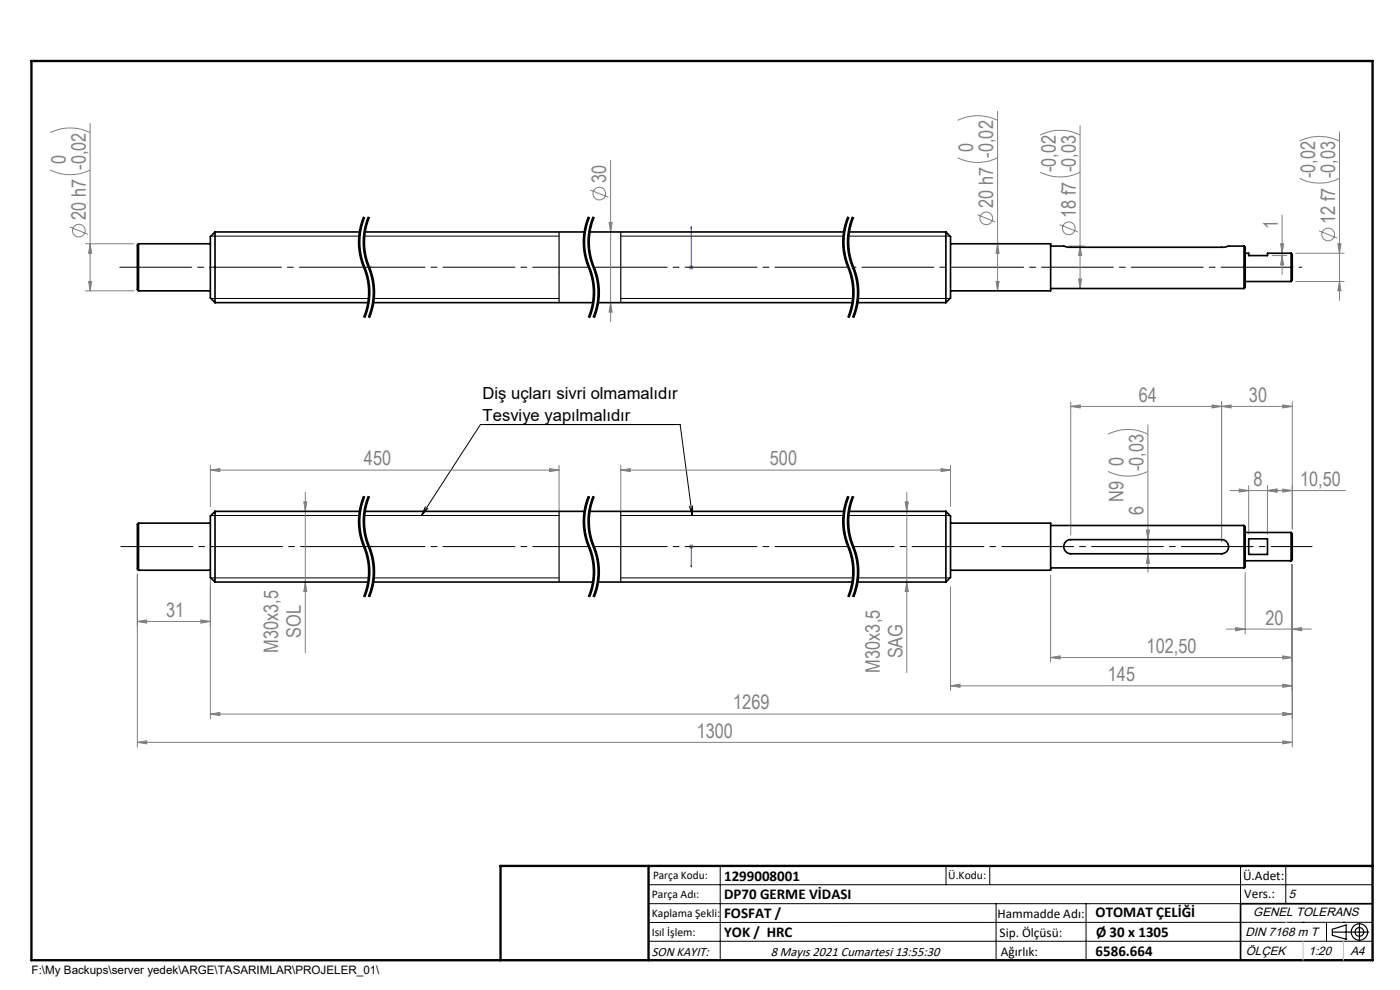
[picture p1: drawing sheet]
<svg xmlns="http://www.w3.org/2000/svg" width="297mm" height="210mm" viewBox="0 0 297 210" stroke-linecap="round" stroke-linejoin="round" font-family="sans-serif">
<g fill="none" stroke="#808080" stroke-width=".21">
<path d="M10.7 36a9.3 9.3 0 0 0 8.4 0M10.7 28.1a9.6 9.6 0 0 1 8.4 0M19.1 26.2v35.5M129.5 34v34.2M203.2 33.5a9.6 9.6 0 0 0 8.4 0M203.2 25.5a9.6 9.6 0 0 1 8.4 0M211.6 23.6v38.1M220.7 36.5a9.6 9.6 0 0 0 8.4 0M220.7 28.6a9.6 9.6 0 0 1 8.4 0M229.1 26.7v34.5M275.7 37.8a9.6 9.6 0 0 0 8.5 0M275.7 29.9a9.3 9.3 0 0 1 8.5 0"/>
<path d="M284.2 28v35.7M14.8 48.1l3.8 1.6M18.1 51.7h10.3M18.8 59.7h.6l-.3 2zM19.1 51.7l.3 2h-.6zM125.2 40.3l3.9 1.5M129.2 47.2h.7l-.4 2zM146.1 56.7h1M146.3 56.4l.7 .7M146.6 56.2v1M147 56.4l-.7 .7M207.3 45.5l3.8 1.6"/>
<path d="M211.3 59.7h.6l-.3 2zM211.6 51.7l.3 2h-.6zM224.8 47.7l3.9 1.5M226.7 52.2h3.5M228.8 59.2h.6l-.3 2zM229.1 52.2l.3 2h-.6zM269.9 54.2h3.1M271.7 51.7h.6l-.3 2zM272 45.6v12.6M272 54.2l.3 2h-.6zM274.9 53.7h10.3M274.9 59.7h10.3"/>
<path d="M279.8 49l3.9 1.5M283.8 51.7h.7l-.3 2zM284.2 59.7l.3 2h-.7zM18.1 61.7h10.3M129.5 64.2l.4 2h-.7zM44.6 99.7l2-.3v.6zM44.6 98.7v8.7M44.6 99.7h74M116.6 99.4l2 .3-2 .3zM118.6 98.7v9.6M131.7 99.7l2-.3v.6zM131.7 99.7h69.9"/>
<path d="M131.7 98.7v9.6M199.6 99.4l2 .3-2 .3zM201.6 98.7v8.7M227.2 86.2l2-.3v.6zM227.2 86.2h46.9M227.2 85.2v28.3M235.1 92.1a9.6 9.6 0 0 1 8.4 0M243.5 90.1v31.4M257.1 85.9l2.1 .3-2.1 .3zM259.2 86.2l2-.3v.6zM259.2 85.2v29.8M272.1 85.9l2 .3-2 .3z"/>
<path d="M274.1 85.2v27M64.5 106.5h.6l-.3 2zM64.8 104.4v34.1M146.1 115.9h1M146.3 115.6l.7 .7M146.6 115.5v1M147 115.6l-.7 .7M192 106.5h.7l-.3 2zM192.4 104.4v38.3M235.1 100a9.6 9.6 0 0 0 8.4 0M243.2 112.5h.6l-.3 2zM243.5 117.5l.3 2h-.6z"/>
<path d="M262.9 103.7l2 .4-2 .3zM264.9 103v10.3M268.9 104.1l2-.4v.7zM268.9 103v10.3M272.1 103.7l2 .4-2 .3zM274.1 119.7v38.8M285.4 104.1h-24.5M29.1 131.8l2-.3v.7zM29.1 121.7v36.8M29.1 131.8h15.5M42.6 131.5l2 .3-2 .4zM44.6 121.9v30.6"/>
<path d="M64.8 123.5l.3 2h-.6zM192.4 123.5l.3 2h-.7zM201.6 124.5v22M222.9 139.5l2-.4v.7zM222.9 121.9v18.6M222.9 139.5h51.2M260.1 133.4h18.1M262.1 133.1l2.1 .3-2.1 .4zM264.2 121.5v13M272.1 139.1l2 .4-2 .3zM274.1 133.4l2.1-.3v.7zM29.1 157.5l2-.3v.6z"/>
<path d="M29.1 157.5h245M44.6 151.5l2-.4v.7zM44.6 151.5h229.5M201.6 145.5l2.1-.4v.7zM201.6 145.5h72.5M272.1 145.1l2 .4-2 .3zM272.1 151.1l2 .4-2 .3zM272.1 157.2l2 .3-2 .3z"/>
<circle cx="16.7" cy="48.9" r="1.34"/>
<circle cx="127.1" cy="41.1" r="1.34"/>
<circle cx="209.2" cy="46.3" r="1.34"/>
<circle cx="226.7" cy="48.4" r="1.34"/>
<circle cx="281.8" cy="49.7" r="1.34"/>
</g>
<g fill="none" stroke="#000" stroke-width=".25">
<path d="M118.6 49.2v15M131.7 49.2v15M118.6 108.5v15M118.6 108.5h.1M131.7 108.5v15M282.6 197.7h7.8M282.6 197.1l3-.9v3l-3-.8zM288.4 195.8v3.8M106.2 203.7h185"/>
<circle cx="288.4" cy="197.7" r="1.74"/>
<circle cx="288.4" cy="197.7" r=".93"/>
</g>
<g fill="none" stroke="#000" stroke-width=".21" stroke-dasharray="6.3 1.3 1.3 1.3" stroke-dashoffset="2.8" stroke-linecap="butt">
<path d="M77.3 46a13.9 13.9 0 0 0 0 10.7M77.3 56.7a13.9 13.9 0 0 1 0 10.7M78.3 46a13.9 13.9 0 0 0 0 10.7M78.3 56.7a13.9 13.9 0 0 1 0 10.7M124.9 46a13.9 13.9 0 0 0 0 10.7M124.9 56.7a13.9 13.9 0 0 1 0 10.7M125.9 46a13.9 13.9 0 0 0 0 10.7M125.9 56.7a13.9 13.9 0 0 1 0 10.7M180 46a13.9 13.9 0 0 0 0 10.7M180 56.7a13.9 13.9 0 0 1 0 10.7M181 46a13.9 13.9 0 0 0 0 10.7M181 56.7a13.9 13.9 0 0 1 0 10.7"/>
<path d="M77.3 105.3a13.9 13.9 0 0 0 0 10.6M77.3 115.9a13.9 13.9 0 0 1 0 10.7M78.3 105.3a13.9 13.9 0 0 0 0 10.6M78.3 115.9a13.9 13.9 0 0 1 0 10.7M124.9 105.3a13.9 13.9 0 0 0 0 10.6M124.9 115.9a13.9 13.9 0 0 1 0 10.7M125.9 105.3a13.9 13.9 0 0 0 0 10.6M125.9 115.9a13.9 13.9 0 0 1 0 10.7M180 105.3a13.9 13.9 0 0 0 0 10.6M180 115.9a13.9 13.9 0 0 1 0 10.7M181 105.3a13.9 13.9 0 0 0 0 10.6M181 115.9a13.9 13.9 0 0 1 0 10.7"/>
</g>
<g fill="none" stroke="#000" stroke-width=".21">
<path d="M44.7 50.1h31.5M76.1 53l.4 2.2M76.2 49.1l-.2 1.7 .1 2.2M76.4 52.4l.4 2.2 .5 1.8M76.5 55.2l.2 .5M76.6 48.7l-.2 1.6v2.1M76.7 55.7a15.4 15.4 0 0 1 1.4 6.3M77.1 45.9l-.9 3.2M77.1 53l.4 2.2M77.2 49.1l-.2 1.7 .1 2.2M77.2 50.1h41.4M77.3 46a14.3 14.3 0 0 0 .3 11.7 13.9 13.9 0 0 1-.3 9.7"/>
<path d="M77.3 56.4l.1 .2zM77.4 52.4a19 19 0 0 0 1.6 5.8l.2 1.1M77.4 46.1l-.8 2.6M77.4 56.6l.8 2.7M77.5 55.2l.2 .5M77.6 48.7l-.2 1.6v2.1M77.7 55.7l.2 .5a14.2 14.2 0 0 1 1.2 5.8M78.1 45.9l-.9 3.2M78.2 59.3l.3 2.7M78.3 46a14.3 14.3 0 0 0 .3 11.7 13.9 13.9 0 0 1-.3 9.7M78.4 46.1l-.8 2.6M79.2 59.3l.3 2.7"/>
<path d="M123.8 53l.2 1.1M123.9 49.1l-.2 1.7 .1 2.2M124 48.6l-.1 .5M124 54.1l.2 1.1M124.1 52.4a19 19 0 0 0 1.6 5.8l.2 1.1M124.2 55.2l.2 .5M124.3 48.7l-.2 1.6v2.1M124.4 55.7a15.4 15.4 0 0 1 1.4 6.3M124.8 45.9l-.8 2.7M124.8 53l.1 .6M124.9 49.1l-.2 1.7 .1 2.2M124.9 53.6l.3 1.6"/>
<path d="M124.9 46a14.3 14.3 0 0 0 .4 11.7 13.9 13.9 0 0 1-.4 9.7M125.1 52.4a19 19 0 0 0 1.6 5.8l.2 1.1M125.1 46.1l-.8 2.6M125.2 55.2l.2 .5M125.3 48.7l-.2 1.6v2.1M125.4 55.7a15.4 15.4 0 0 1 1.4 6.3M125.8 45.9l-.9 3.2M125.9 59.3l.3 2.7M125.9 46a14.3 14.3 0 0 0 .4 11.7 13.9 13.9 0 0 1-.4 9.7M126.1 46.1l-.8 2.6M126.9 59.3l.3 2.7M131.7 50.1h47.3"/>
<path d="M178.8 53l.5 2.2M178.9 49.1l-.2 1.7 .1 2.2M179.1 52.4a19 19 0 0 0 1.6 5.8l.3 1.1M179.3 55.2l.1 .5M179.4 48.7l-.3 1.6v2.1M179.4 55.7l.9 2.6M179.8 45.9l-.9 3.2M179.8 53l.5 2.2M179.9 49.1l-.2 1.7 .1 2.2M180 50.1h21.5M180 46a14.3 14.3 0 0 0 .4 11.7 13.9 13.9 0 0 1-.4 9.7M180.1 52.4l.1 .6"/>
<path d="M180.1 46.1l-.7 2.6M180.2 53l.4 2.1M180.2 49.7l-.1 2.7M180.3 55.2l.1 .5M180.3 58.3l.5 2.6M180.4 48.7l-.2 1M180.4 55.7a15.4 15.4 0 0 1 1.5 6.3M180.6 55.1l1.4 4.2M180.6 47.6l-.2 1.1M180.8 45.9l-.9 3.2M181 59.3l.2 2.7M181 46a14.3 14.3 0 0 0 .4 11.7 13.9 13.9 0 0 1-.4 9.7"/>
<path d="M181.1 46.1l-.5 1.5M182 59.3l.2 2.7M44.7 63.3h33.5M78.1 62l-.2 2.7-.8 2.6M78.2 64.8l-.8 2.6M78.5 62l-.3 2.8M79.1 62l-.2 2.7-.8 2.6M79.2 64.8l-.8 2.6M79.2 63.3h39.4M79.5 62l-.3 2.8M125.8 62l-.2 2.7-.8 2.6M125.9 64.8l-.8 2.6"/>
<path d="M126.2 62l-.3 2.8M126.8 62l-.2 2.7-.8 2.6M126.9 64.8l-.8 2.6M127.2 62l-.3 2.8M131.7 63.3h49.3M180.3 65.8l-.5 1.5M180.8 60.9l.1 1.1M180.8 63.1l-.5 2.7M180.9 62l-.1 1.1M181 64.8l-.9 2.6M181.2 62l-.2 2.8M181.9 62l-.3 2.7-.8 2.6"/>
<path d="M182 64.8l-.9 2.6M182 63.3h19.5M182.2 62l-.2 2.8M44.7 109.4h31.5M76 110.6l.1 1.1M76.1 111.7l.2 1.7M76.3 107.9l-.3 2.7M76.3 113.4l.4 1.6a16.4 16.4 0 0 1 1.4 5.2M76.4 110.6a15.2 15.2 0 0 0 1.4 6.3M77 110.6l.1 1.1M77.1 111.7l.2 1.7M77.1 105.2l-.8 2.6"/>
<path d="M77.2 109.4h41.4M77.3 105.3a14.3 14.3 0 0 0 .3 11.7 13.9 13.9 0 0 1-.3 9.6M77.3 107.9l-.3 2.7M77.3 113.4l.6 2.1a14.4 14.4 0 0 1 1.2 4.7M77.4 110.6a15.2 15.2 0 0 0 1.4 6.3M77.4 105.3l-.8 2.6-.2 2.7M77.8 116.9l.2 .5M78 117.5l.4 2.1M78.1 105.2l-.8 2.6M78.3 105.3a14.3 14.3 0 0 0 .3 11.7 13.9 13.9 0 0 1-.3 9.6M78.4 119.6l.1 2.2-.2 1.7M78.4 105.3l-.8 2.6-.2 2.7"/>
<path d="M78.8 116.9l.2 .5M79 117.5l.4 2.1M79.4 119.6l.1 2.2-.2 1.7M89.4 109.4l12.5-19.3h42.4l2.6 19.3M90.2 107.5l-.8 1.9M90.8 107.8l-1.4 1.6M123.7 110.6v1.1M123.7 111.7l.3 1.7M124 107.9l-.3 2.7M124 113.4l.4 1.6a16.4 16.4 0 0 1 1.4 5.2M124.1 110.6a13.6 13.6 0 0 0 .9 5M124.7 110.6v1.1"/>
<path d="M124.7 111.7l.2 1.1M124.8 105.2l-.8 2.6M124.9 108.4l-.2 2.2M124.9 112.8l.1 .6M124.9 105.3a14.3 14.3 0 0 0 .4 11.7 13.9 13.9 0 0 1-.4 9.6M125 107.9l-.1 .5M125 113.4l.4 1.6a16.4 16.4 0 0 1 1.4 5.2M125 115.6l.1 .3zM125.1 110.6a15.2 15.2 0 0 0 1.4 6.3M125.1 105.3l-.8 2.6-.2 2.7M125.1 115.9l.4 1M125.5 116.9l.2 .5"/>
<path d="M125.7 117.5l.4 2.1M125.8 105.2l-.8 2.6M125.9 105.3a14.3 14.3 0 0 0 .4 11.7 13.9 13.9 0 0 1-.4 9.6M126.1 119.6l.1 2.2-.2 1.7M126.1 105.3l-.8 2.6-.2 2.7M126.5 116.9l.2 .5M126.7 117.5l.4 2.1M127.1 119.6l.1 2.2-.2 1.7M131.7 109.4h47.3M146.3 107.4l.6 2M146.9 107.3v2.1M178.7 110.6l.1 1.1"/>
<path d="M178.8 111.7l.2 1.7M179 107.9l-.3 2.7M179 113.4l1.3 4.1M179.1 110.6a15.2 15.2 0 0 0 1.4 6.3M179.7 110.6l.1 1.1M179.8 111.7l.2 1.7M179.8 105.2l-.8 2.6M180 109.4h21.5M180 105.3a14.3 14.3 0 0 0 .4 11.7 13.9 13.9 0 0 1-.4 9.6M180 107.9l-.3 2.7M180 113.4l.4 1.6a16.4 16.4 0 0 1 1.4 5.2M180.1 110.6l.1 1.6"/>
<path d="M180.1 105.3l-.7 2.6-.3 2.7M180.2 112.2l.4 2.1M180.2 109l-.1 1.6M180.3 117.5l.5 2.7M180.5 116.9l.2 .5M180.6 114.3l.9 2.6M180.6 106.9l-.4 2.1M180.7 117.5l.4 2.1M180.8 105.2l-.8 2.6M181 105.3a14.3 14.3 0 0 0 .4 11.7 13.9 13.9 0 0 1-.4 9.6M181.1 119.6l.1 2.2-.1 1.7M181.1 105.3l-.5 1.6"/>
<path d="M181.5 116.9l.2 .5M181.7 117.5l.4 2.1M182.1 119.6l.1 2.2-.1 1.7M44.7 122.6h33.5M77.9 124l-.8 2.6M78.1 120.2v1.6l-.2 2.2M78.3 123.5l-.9 3.2M78.9 124l-.8 2.6M79.1 120.2v1.6l-.2 2.2M79.2 122.6h39.4M79.3 123.5l-.9 3.2M125.6 124l-.8 2.6"/>
<path d="M125.8 120.2v1.6l-.2 2.2M126 123.5l-.9 3.2M126.6 124l-.8 2.6M126.8 120.2v1.6l-.2 2.2M127 123.5l-.9 3.2M131.7 122.6h49.3M180.3 125l-.5 1.6M180.6 124l-.3 1M180.8 120.2v2.2M180.8 122.4l-.2 1.6M181.1 123.5l-1 3.2M181.6 124l-.8 2.6"/>
<path d="M181.8 120.2l.1 1.6-.3 2.2M182 122.6h19.5M182.1 123.5l-1 3.2M137.6 187.7h153.6M137.6 191.7h153.6M137.6 199.7h153.6M152.8 183.7v20M200.7 183.7v4M210 183.7v4M211.3 191.7v12M230.4 191.7v12M263.2 183.7v20"/>
<path d="M272.8 183.7v8M276.4 195.6h.1M281.4 195.6v4.1M285 195.6h.1M291.2 195.6l-153.6 .1"/>
</g>
<path d="M146.6 56.6v.2zM146.6 48.1v.4v-.4M146.6 56.7h.1M146.6 48.1v8.6M146.6 115.8v.3zM146.6 115.9h.1M146.6 115.9v4.4M146.6 120.3v-.5v.5" fill="none" stroke="#00f" stroke-width=".21"/>
<path d="M25.2 115.9h54.2" fill="none" stroke="#000" stroke-width=".21" stroke-dasharray="15.2 1.3 1.3 1.3" stroke-dashoffset="-.4"/>
<path d="M78.3 56.7h46.6M78.3 115.9h46.6" fill="none" stroke="#000" stroke-width=".21" stroke-dasharray="15.2 1.3 1.3 1.3" stroke-dashoffset="3.3"/>
<path d="M125.9 56.7h54.1M125.9 115.9h54.1" fill="none" stroke="#000" stroke-width=".21" stroke-dasharray="15.2 1.3 1.3 1.3" stroke-dashoffset="-.3"/>
<path d="M181 115.9h97.3" fill="none" stroke="#000" stroke-width=".21" stroke-dasharray="15.2 1.3 1.3 1.3" stroke-dashoffset="6.6"/>
<path d="M24.8 56.7h54.6" fill="none" stroke="#000" stroke-width=".21" stroke-dasharray="15.2 1.3 1.3 1.3" stroke-dashoffset="-.6"/>
<path d="M181 56.7h95.2" fill="none" stroke="#000" stroke-width=".21" stroke-dasharray="15.2 1.3 1.3 1.3" stroke-dashoffset="-1.9"/>
<path d="M291.2 191.7h-28v12" fill="none" stroke="#000" stroke-width=".35"/>
<path d="M6.7 12.9h284.5v190.8h-284.5zM137.6 183.7v20M291.2 183.7h-185v20" fill="none" stroke="#000" stroke-width=".5"/>
<path d="M276.4 199.7v4M285 199.7v4" fill="none" stroke="#c0c0c0" stroke-width=".21"/>
<path d="M272.8 195.6h.1" fill="none" stroke="#c0c0c0" stroke-width=".25"/>
<g fill="#00f">
<path d="M146.6 119.8v.5zM146.6 115.8v.3z"/>
<path d="M146.6 56.6v.2zM146.6 48.1v.4z"/>
</g>
<g fill="#808080">
<path d="M274.1 133.4l2.1-.3v.7zM262.1 133.1l2.1 .3-2.1 .4zM272.1 139.1l2 .4-2 .3zM222.9 139.5l2-.4v.7zM272.1 145.1l2 .4-2 .3zM201.6 145.5l2.1-.4v.7zM272.1 151.1l2 .4-2 .3zM44.6 151.5l2-.4v.7zM272.1 157.2l2 .3-2 .3zM29.1 157.5l2-.3v.6zM42.6 131.5l2 .3-2 .4zM29.1 131.8l2-.3v.7zM116.6 99.4l2 .3-2 .3zM44.6 99.7l2-.3v.6zM268.9 104.1l2-.4v.7zM262.9 103.7l2 .4-2 .3zM272.1 85.9l2 .3-2 .3zM259.2 86.2l2-.3v.6z"/>
<path d="M64.8 123.5l.3 2h-.6zM64.5 106.5h.6l-.3 2z"/>
<path d="M272 54.2l.3 2h-.6zM271.7 51.7h.6l-.3 2zM18.8 59.7h.6l-.3 2zM19.1 51.7l.3 2h-.6zM211.3 59.7h.6l-.3 2zM211.6 51.7l.3 2h-.6z"/>
<path d="M192 106.5h.7l-.3 2zM192.4 123.5l.3 2h-.7zM243.2 112.5h.6l-.3 2zM243.5 117.5l.3 2h-.6z"/>
<path d="M129.2 47.2h.7l-.4 2zM129.5 64.2l.4 2h-.7zM229.1 52.2l.3 2h-.6zM228.8 59.2h.6l-.3 2zM283.8 51.7h.7l-.3 2zM284.2 59.7l.3 2h-.7z"/>
<path d="M131.7 99.7l2-.3v.6zM199.6 99.4l2 .3-2 .3zM268.9 104.1l2-.4v.7zM272.1 103.7l2 .4-2 .3zM227.2 86.2l2-.3v.6zM257.1 85.9l2.1 .3-2.1 .3z"/>
</g>
<g fill="none" stroke="#000" stroke-width=".35">
<path d="M29.4 51.7v10M29.4 51.7a.95 .95 0 0 0-.3 1.1v7.9a.86 .86 0 0 0 .3 1M29.4 51.7h15.2M45.6 49.2v15M45.6 49.2l-1 1v13l1 1M45.6 49.2h30.7M77.3 49.2h46.7M125 49.2h54.1M180.1 49.2h20.6M200.7 49.2l.9 1v13l-.9 1M200.7 49.2v15M201.6 51.7h21.3v10h-21.3"/>
<path d="M222.9 52.2h2.8l1 .2h32.7l1.2-.2h3.3M263.9 52.2v9M263.9 52.2a.64 .64 0 0 1 .3 .8v7.4a.64 .64 0 0 1-.3 .8M264.2 53.7h.7v.5h4v-.5h5M264.2 59.7h9.7M273.9 53.7v6M273.9 53.7a.86 .86 0 0 1 .2 1v4a.95 .95 0 0 1-.2 1M29.4 61.7h15.2M45.6 64.2h32.5M79.1 64.2h46.7M126.8 64.2h54.1M181.9 64.2h18.8"/>
<path d="M222.9 61.2h41M29.4 111v10M29.4 111a.86 .86 0 0 0-.3 1v7.9a.95 .95 0 0 0 .3 1.1M29.4 111h15.2M45.6 108.5v15M45.6 108.5l-1 1v13l1 1M45.6 108.5h30.7M77.3 108.5h46.7M125 108.5h54.1M180.1 108.5h20.6M200.7 108.5v15M200.7 108.5l.9 1v13l-.9 1"/>
<path d="M201.6 111h21.3v10h-21.3M222.9 111.5h41M226 115l.9-.5h32.3a1.5 1.5 0 0 1 1.4 1.5 1.5 1.5 0 0 1-1.4 1.5h-32a1.52 1.52 0 0 1-1.4-.9 1.52 1.52 0 0 1 .2-1.6zM263.9 111.5v9M263.9 111.5a.95 .95 0 0 1 .3 1v6.9a.95 .95 0 0 1-.3 1.1M264.2 118.9h9.7M264.2 113h9.7M264.9 114.3h4v3.3h-4zM273.9 113v5.9M273.9 113a.95 .95 0 0 1 .2 1v3.9a.89 .89 0 0 1-.2 1M29.4 121h15.2M45.6 123.5h32.5"/>
<path d="M79.1 123.5h46.7M126.8 123.5h54.1M181.9 123.5h18.8M222.9 120.5h41"/>
</g>
<g font-size="4.2" fill="#808080">
<text x="14" y="34.9" transform="rotate(-90 14 34.9)">0</text>
<text x="206.5" y="32.3" transform="rotate(-90 206.5 32.3)">0</text>
<text x="128.6" y="38.8" transform="rotate(-90 128.6 38.8)">30</text>
<text x="224" y="36.5" transform="rotate(-90 224 36.5)">-0,02</text>
<text x="279" y="37.8" transform="rotate(-90 279 37.8)">-0,02</text>
<text x="18.2" y="46.7" transform="rotate(-90 18.2 46.7)">20 h7 -0,02</text>
<text x="210.7" y="44.1" transform="rotate(-90 210.7 44.1)">20 h7 -0,02</text>
<text x="228.2" y="46.2" transform="rotate(-90 228.2 46.2)">18 f7 -0,03</text>
<text x="283.2" y="47.5" transform="rotate(-90 283.2 47.5)">12 f7 -0,03</text>
<text x="271.1" y="48.5" transform="rotate(-90 271.1 48.5)">1</text>
<text x="241.6" y="85.3">64</text>
<text x="265" y="85.3">30</text>
<text x="77.2" y="98.7">450</text>
<text x="163.3" y="98.7">500</text>
<text x="238.4" y="98.8" transform="rotate(-90 238.4 98.8)">0</text>
<text x="242.6" y="100" transform="rotate(-90 242.6 100)">-0,03</text>
<text x="238.4" y="106.4" transform="rotate(-90 238.4 106.4)">N9</text>
<text x="265.9" y="103.1">8</text>
<text x="275.8" y="103.1">10,50</text>
<text x="242.6" y="109.3" transform="rotate(-90 242.6 109.3)">6</text>
<text x="35.3" y="130.9">31</text>
<text x="63.8" y="135.3" transform="rotate(-90 63.8 135.3)">SOL</text>
<text x="268.4" y="132.5">20</text>
<text x="59" y="138.5" transform="rotate(-90 59 138.5)">M30x3,5</text>
<text x="186.6" y="142.7" transform="rotate(-90 186.6 142.7)">M30x3,5</text>
<text x="191.4" y="139.7" transform="rotate(-90 191.4 139.7)">SAG</text>
<text x="243.2" y="138.5">102,50</text>
<text x="235" y="144.5">145</text>
<text x="155.5" y="150.5">1269</text>
<text x="147.8" y="156.5">1300</text>
</g>
<g font-size="3.5">
<text x="102.4" y="84.7">Diş uçları sivri olmamalıdır</text>
<text x="102.4" y="89.2">Tesviye yapılmalıdır</text>
</g>
<g font-size="3.2">
<text x="153.6" y="190.8">DP70 GERME VİDASI</text>
<text x="153.6" y="186.8">1299008001</text>
<text x="153.6" y="194.8">FOSFAT /</text>
<text x="232.4" y="194.5">OTOMAT ÇELİĞİ</text>
<text x="153.6" y="198.8">YOK / HRC</text>
<text x="232.4" y="202.8">6586.664</text>
<text x="232.5" y="198.8">Ø 30 x 1305</text>
</g>
<g font-size="2.8">
<text x="263.7" y="186.7">Ü.Adet:</text>
<text x="263.9" y="190.5">Vers.:</text>
<text x="211.6" y="194.8">Hammadde Adı:</text>
<text x="138.3" y="202.8">SON KAYIT:</text>
<text x="163.5" y="202.8">8 Mayıs 2021 Cumartesi 13:55:30</text>
<text x="212.1" y="198.7">Sip. Ölçüsü:</text>
<text x="212.3" y="202.7">Ağırlık:</text>
</g>
<g font-size="2.6">
<text x="273.4" y="190.4">5</text>
<text x="265.9" y="194.4">GENEL TOLERANS</text>
<text x="264.2" y="198.5">DIN 7168 m T</text>
<text x="264.3" y="202.6">ÖLÇEK</text>
<text x="277.6" y="202.6">1:20</text>
<text x="286.5" y="202.6">A4</text>
</g>
<g font-size="2.5">
<text x="138.3" y="190.5">Parça Adı:</text>
<text x="138.5" y="186.5">Parça Kodu:</text>
<text x="201.2" y="186.5">Ü.Kodu:</text>
<text x="138.3" y="194.5">Kaplama Şekli:</text>
<text x="138.3" y="198.6">Isıl İşlem:</text>
<text x="6.7" y="206.7">F:\My Backups\server yedek\ARGE\TASARIMLAR\PROJELER_01\</text>
</g>
</svg>
